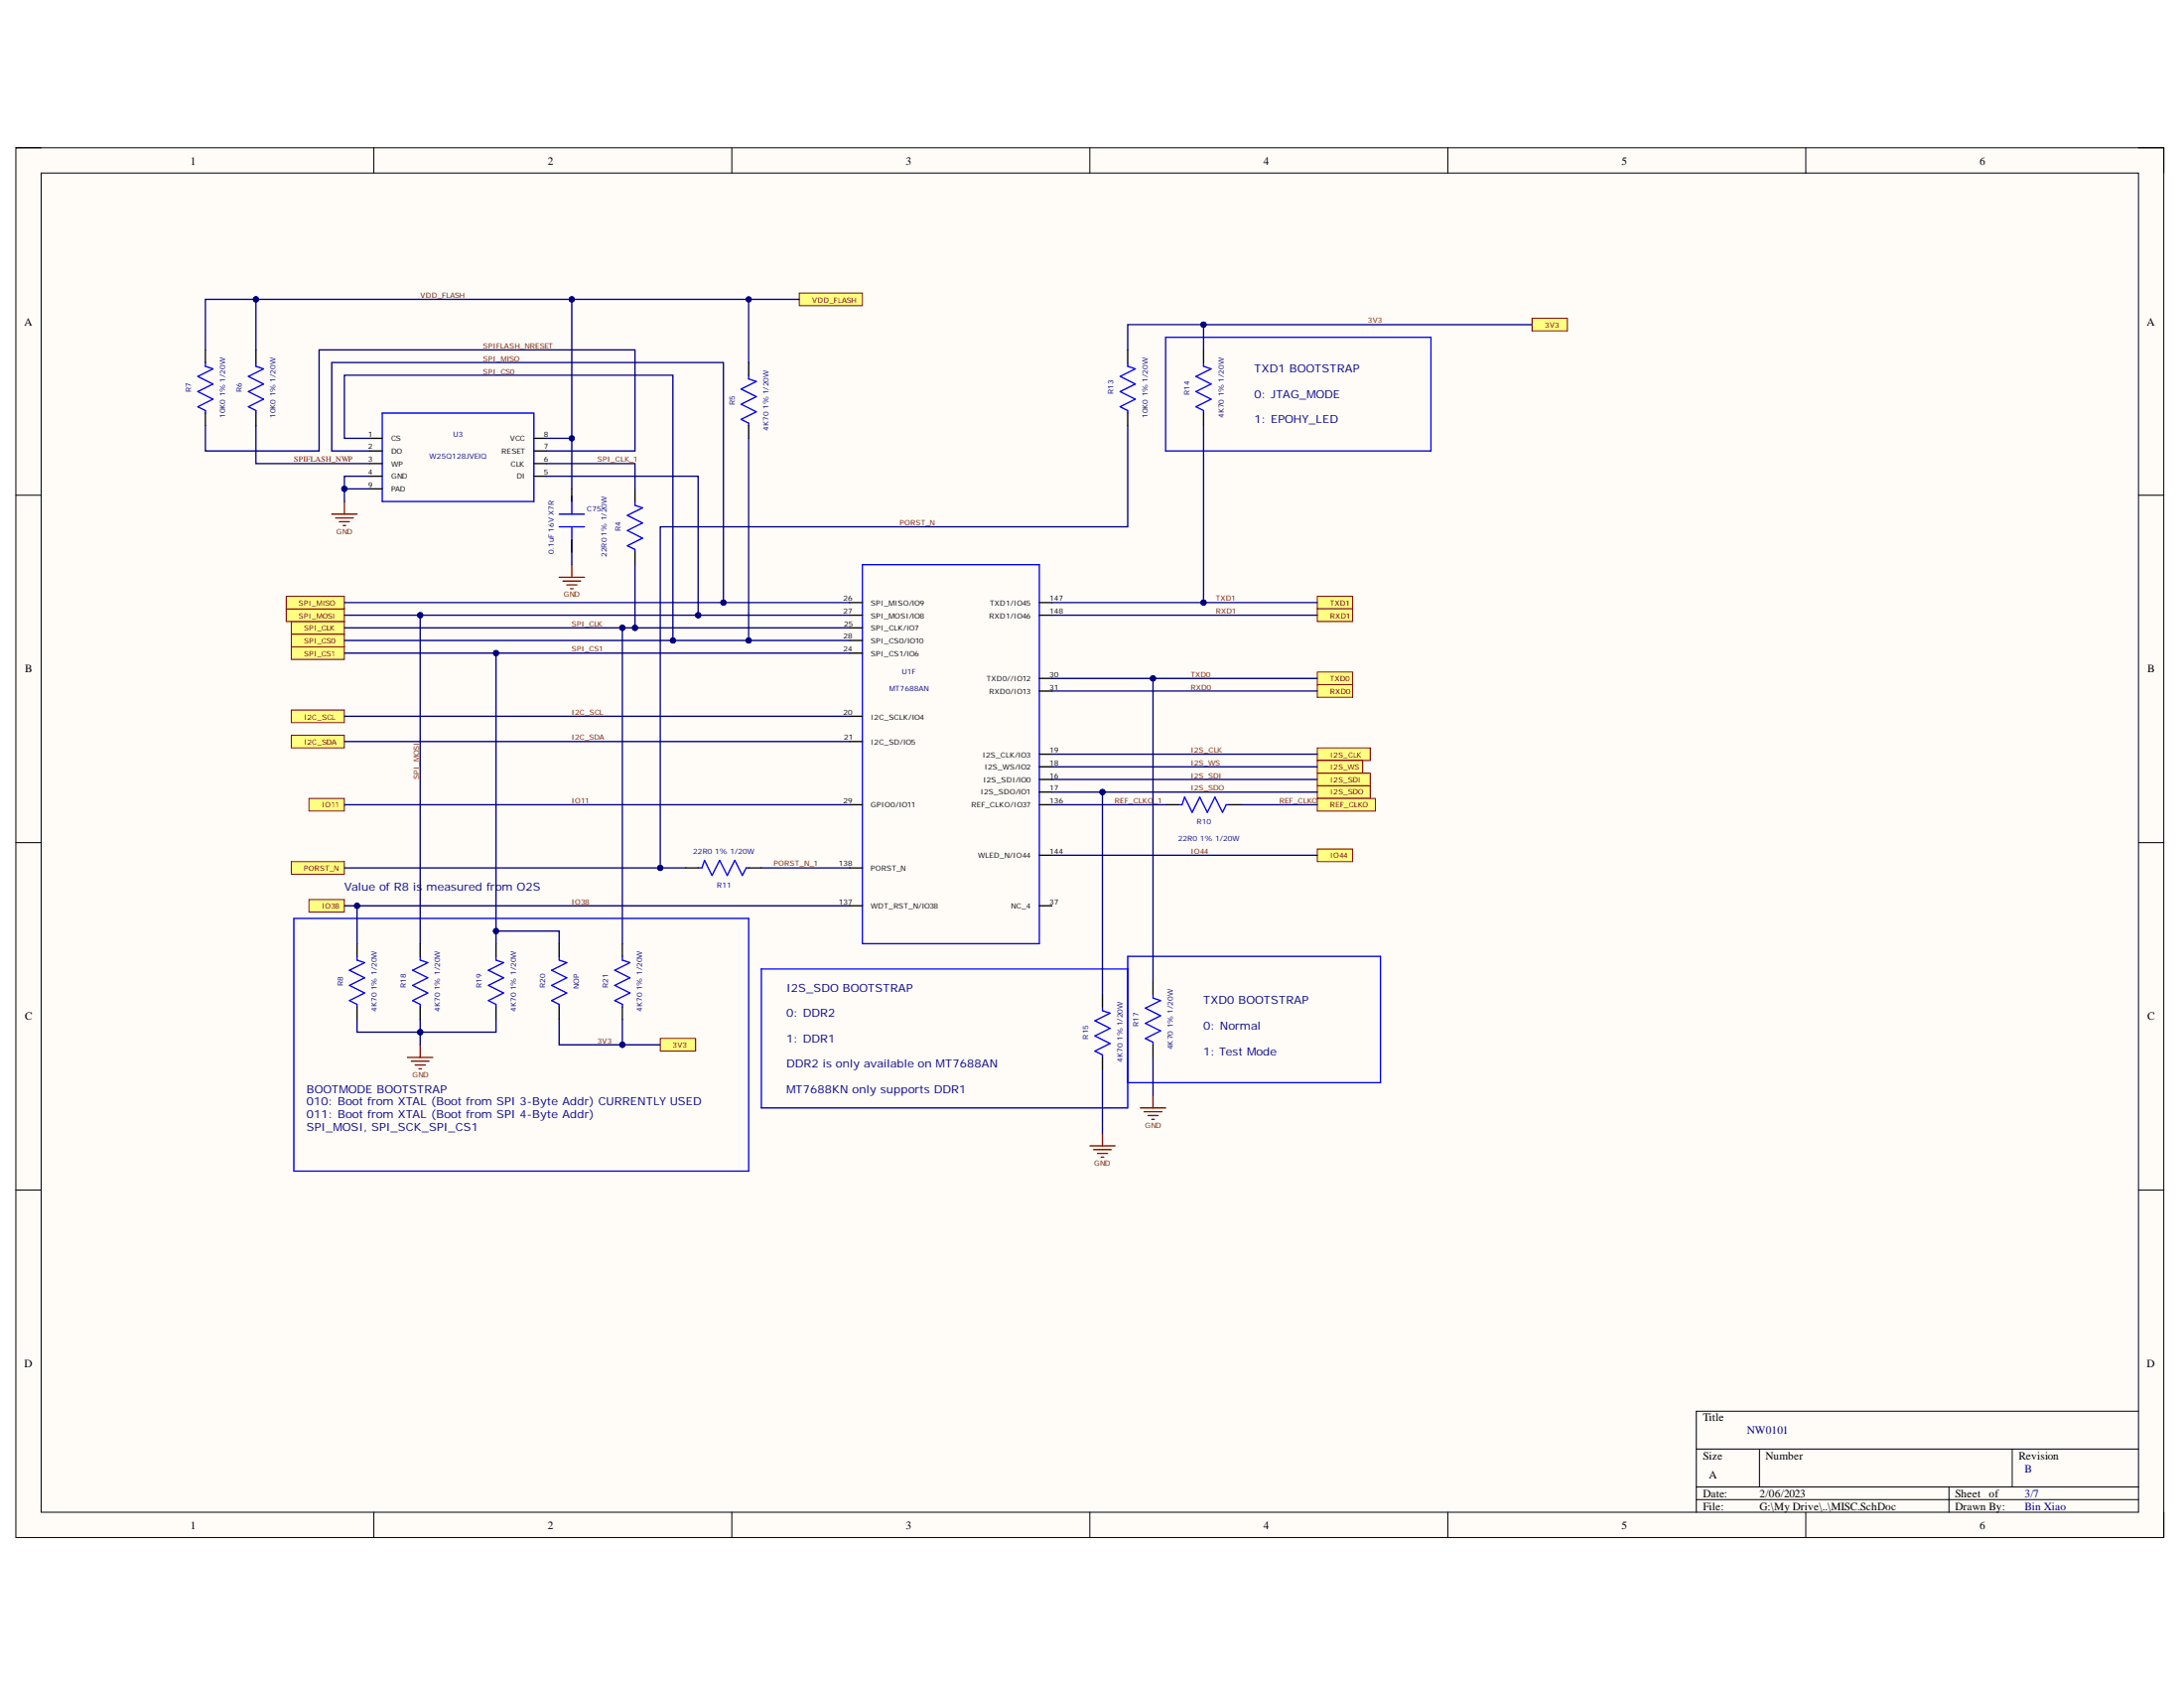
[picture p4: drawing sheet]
<svg xmlns="http://www.w3.org/2000/svg" width="279mm" height="216mm" viewBox="0 0 279 216" stroke-linecap="round" stroke-linejoin="round" font-family="sans-serif">
<path d="M2 18.9h274.8v177.8h-274.8z" fill-rule="evenodd" fill="#fffcf8"/>
<path d="M2 18.9h274.8v177.8h-274.8z" fill="none" stroke="#000" stroke-width=".13"/>
<path d="M5.3 22.1h268.3v171.3h-268.3z" fill-rule="evenodd" fill="#fffcf8"/>
<g fill="none" stroke="#000" stroke-width=".13">
<path d="M2 18.9h3.3M47.8 18.9v3.2M93.6 18.9v3.2M139.4 18.9v3.2M185.2 18.9v3.2M231 18.9v3.2M273.6 18.9h3.2v3.2M5.3 22.1h268.3v171.3h-268.3zM2 63.3h3.3M273.6 63.3h3.2M2 107.8h3.3M273.6 107.8h3.2"/>
<path d="M2 152.2h3.3M273.6 152.2h3.2M47.8 193.4v3.3M93.6 193.4v3.3M139.4 193.4v3.3M185.2 193.4v3.3M217 185.3h56.6M217 190.2h56.6M217 191.8h56.6M225.1 185.3v4.9M231 193.4v3.3M249.3 190.2v3.2"/>
<path d="M257.4 185.3v4.9M273.6 180.5h-56.6v12.9M276.8 193.4v3.3"/>
</g>
<g fill="none" stroke="#00f" stroke-width=".17">
<path d="M26.3 46.4v.5l.9 .3-1.9 .9 1.9 1-1.9 1 1.9 1-1.9 .9 1 .5v.3M32.7 46.4v.5l1 .3-1.9 .9 1.9 1-1.9 1 1.9 1-1.9 .9 .9 .5v.3M48.9 52.8h19.4v11.3h-19.4zM95.8 48v.5l1 .3-2 1 2 .9-2 1 2 1-2 .9 1 .5v.3M144.3 46.4v.5l.9 .3-1.9 .9 1.9 1-1.9 1 1.9 1-1.9 .9 1 .5v.3M149.1 43.1h34v14.6h-34zM154 46.4v.5l.9 .3-1.9 .9 1.9 1-1.9 1 1.9 1-1.9 .9 1 .5v.3M81.2 64.1v.5l1 .4-1.9 .9 1.9 1-1.9 1 1.9 .9-1.9 1 .9 .5v.3M110.3 72.2h22.7v48.5h-22.7zM37.6 117.5h58.2v32.3h-58.2zM89.3 111h.5l.3-1 1 2 1-2 .9 2 1-2 1 2 .5-1h.3M150.7 102.9h.5l.3-.9 1 1.9 1-1.9 1 1.9 .9-1.9 1 1.9 .5-1h.3"/>
<path d="M45.7 122.3v.5l.9 .3-1.9 1 1.9 1-1.9 .9 1.9 1-1.9 1 1 .5v.3M53.8 122.3v.5l.9 .3-1.9 1 1.9 1-1.9 .9 1.9 1-1.9 1 1 .5v.3M63.5 122.3v.5l.9 .3-1.9 1 1.9 1-1.9 .9 1.9 1-1.9 1 1 .5v.3M71.5 122.3v.5l1 .3-1.9 1 1.9 1-1.9 .9 1.9 1-1.9 1 .9 .5v.3M79.6 122.3v.5l1 .3-2 1 2 1-2 .9 2 1-2 1 1 .5v.3M141 128.8v.5l1 .3-1.9 1 1.9 .9-1.9 1 1.9 1-1.9 .9 .9 .5v.3M144.3 123.9h-46.9v17.8h46.9v-19.4h32.3v16.2h-32.3M147.5 127.2v.5l1 .3-2 .9 2 1-2 1 2 1-2 .9 1 .5v.3"/>
</g>
<g fill="none" stroke="#000" stroke-width=".17">
<path d="M26.3 44.8v1.6M26.3 52.8v1.6M32.7 44.8v1.6M32.7 52.8v1.6M47.3 56.1h1.6M47.3 57.7h1.6M47.3 59.3h1.6M68.3 56.1h1.6M68.3 57.7h1.6M68.3 59.3h1.6M95.8 46.4v1.6M95.8 54.4v1.7"/>
<path d="M144.3 44.8v1.6M144.3 52.8v1.6M154 44.8v1.6M154 52.8v1.6M47.3 60.9h1.6M47.3 62.5h1.6M68.3 60.9h1.6M81.2 62.5v1.6M81.2 70.6v1.6M108.7 77.1h1.6M108.7 78.7h1.6M133 77.1h1.6"/>
<path d="M133 78.7h1.6M108.7 91.6h1.6M108.7 94.8h1.6M108.7 83.5h1.6M108.7 80.3h1.6M108.7 81.9h1.6M133 99.7h1.6M133 98.1h1.6M133 96.5h1.6M133 86.8h1.6M133 88.4h1.6M87.7 111h1.6"/>
<path d="M95.8 111h1.6M108.7 102.9h1.6M108.7 115.9h1.6M108.7 111h1.6M133 101.3h1.6M133 102.9h1.6M133 115.9h1.6M133 109.4h1.6M149.1 102.9h1.6M157.2 102.9h1.6M45.7 120.7v1.6M45.7 128.8v1.6"/>
<path d="M53.8 120.7v1.6M53.8 128.8v1.6M63.5 120.7v1.6M63.5 128.8v1.6M71.5 120.7v1.6M71.5 128.8v1.6M79.6 120.7v1.6M79.6 128.8v1.6M141 127.2v1.6M141 135.2v1.7M147.5 125.6v1.6M147.5 133.6v1.6"/>
</g>
<path d="M168.5 76.3h4.5v1.6h-4.5z" fill-rule="evenodd" fill="#ffff80"/>
<path d="M168.5 76.3h4.5v1.6h-4.5z" fill="none" stroke="#800000" stroke-width=".13"/>
<path d="M168.5 77.9h4.5v1.6h-4.5z" fill-rule="evenodd" fill="#ffff80"/>
<path d="M168.5 77.9h4.5v1.6h-4.5z" fill="none" stroke="#800000" stroke-width=".13"/>
<path d="M168.5 86h4.5v1.6h-4.5z" fill-rule="evenodd" fill="#ffff80"/>
<path d="M168.5 86h4.5v1.6h-4.5z" fill="none" stroke="#800000" stroke-width=".13"/>
<path d="M168.5 87.6h4.5v1.6h-4.5z" fill-rule="evenodd" fill="#ffff80"/>
<path d="M168.5 87.6h4.5v1.6h-4.5z" fill="none" stroke="#800000" stroke-width=".13"/>
<path d="M37.3 90.8h6.8v1.6h-6.8z" fill-rule="evenodd" fill="#ffff80"/>
<path d="M37.3 90.8h6.8v1.6h-6.8z" fill="none" stroke="#800000" stroke-width=".13"/>
<path d="M37.3 94h6.8v1.7h-6.8z" fill-rule="evenodd" fill="#ffff80"/>
<path d="M37.3 94h6.8v1.7h-6.8z" fill="none" stroke="#800000" stroke-width=".13"/>
<path d="M39.5 102.1h4.6v1.6h-4.6z" fill-rule="evenodd" fill="#ffff80"/>
<path d="M39.5 102.1h4.6v1.6h-4.6z" fill="none" stroke="#800000" stroke-width=".13"/>
<path d="M168.5 95.7h6.8v1.6h-6.8z" fill-rule="evenodd" fill="#ffff80"/>
<path d="M168.5 95.7h6.8v1.6h-6.8z" fill="none" stroke="#800000" stroke-width=".13"/>
<path d="M168.5 97.3h5.8v1.6h-5.8z" fill-rule="evenodd" fill="#ffff80"/>
<path d="M168.5 97.3h5.8v1.6h-5.8z" fill="none" stroke="#800000" stroke-width=".13"/>
<path d="M168.5 98.9h6.8v1.6h-6.8z" fill-rule="evenodd" fill="#ffff80"/>
<path d="M168.5 98.9h6.8v1.6h-6.8z" fill="none" stroke="#800000" stroke-width=".13"/>
<path d="M168.5 100.5h6.8v1.6h-6.8z" fill-rule="evenodd" fill="#ffff80"/>
<path d="M168.5 100.5h6.8v1.6h-6.8z" fill="none" stroke="#800000" stroke-width=".13"/>
<path d="M168.5 108.6h4.5v1.6h-4.5z" fill-rule="evenodd" fill="#ffff80"/>
<path d="M168.5 108.6h4.5v1.6h-4.5z" fill="none" stroke="#800000" stroke-width=".13"/>
<path d="M39.5 115h4.6v1.7h-4.6z" fill-rule="evenodd" fill="#ffff80"/>
<path d="M39.5 115h4.6v1.7h-4.6z" fill="none" stroke="#800000" stroke-width=".13"/>
<path d="M37.3 82.7h6.8v1.6h-6.8z" fill-rule="evenodd" fill="#ffff80"/>
<path d="M37.3 82.7h6.8v1.6h-6.8z" fill="none" stroke="#800000" stroke-width=".13"/>
<path d="M37.3 81.1h6.8v1.6h-6.8z" fill-rule="evenodd" fill="#ffff80"/>
<path d="M37.3 81.1h6.8v1.6h-6.8z" fill="none" stroke="#800000" stroke-width=".13"/>
<path d="M37.3 79.5h6.8v1.6h-6.8z" fill-rule="evenodd" fill="#ffff80"/>
<path d="M37.3 79.5h6.8v1.6h-6.8z" fill="none" stroke="#800000" stroke-width=".13"/>
<path d="M36.6 77.9h7.5v1.6h-7.5z" fill-rule="evenodd" fill="#ffff80"/>
<path d="M36.6 77.9h7.5v1.6h-7.5z" fill="none" stroke="#800000" stroke-width=".13"/>
<path d="M36.6 76.3h7.5v1.6h-7.5z" fill-rule="evenodd" fill="#ffff80"/>
<path d="M36.6 76.3h7.5v1.6h-7.5z" fill="none" stroke="#800000" stroke-width=".13"/>
<path d="M42.4 65.8h3.3M42.9 66.2h2.3M43.4 66.7h1.3M43.9 67.2h.3M44.1 64.1v1.7" fill="none" stroke="#800000" stroke-width=".17"/>
<path d="M196 40.7h4.5v1.6h-4.5z" fill-rule="evenodd" fill="#ffff80"/>
<path d="M196 40.7h4.5v1.6h-4.5z" fill="none" stroke="#800000" stroke-width=".13"/>
<path d="M168.5 102.1h7.5v1.6h-7.5z" fill-rule="evenodd" fill="#ffff80"/>
<path d="M168.5 102.1h7.5v1.6h-7.5z" fill="none" stroke="#800000" stroke-width=".13"/>
<path d="M37.3 110.2h6.8v1.6h-6.8z" fill-rule="evenodd" fill="#ffff80"/>
<path d="M37.3 110.2h6.8v1.6h-6.8z" fill="none" stroke="#800000" stroke-width=".13"/>
<g fill="none" stroke="#800000" stroke-width=".17">
<path d="M52.1 135.2h3.3M52.6 135.7h2.3M53.1 136.2h1.3M53.6 136.7h.3M53.8 133.6v1.6M139.4 146.6h3.3M139.9 147h2.3M140.4 147.5h1.3M140.9 148h.3M141 144.9v1.7M145.9 141.7h3.2M146.4 142.2h2.2"/>
<path d="M146.9 142.7h1.2M147.3 143.2h.4M147.5 140.1v1.6"/>
</g>
<path d="M84.5 132.8h4.5v1.6h-4.5z" fill-rule="evenodd" fill="#ffff80"/>
<path d="M84.5 132.8h4.5v1.6h-4.5z" fill="none" stroke="#800000" stroke-width=".13"/>
<path d="M102.2 37.5h8.1v1.6h-8.1z" fill-rule="evenodd" fill="#ffff80"/>
<path d="M102.2 37.5h8.1v1.6h-8.1z" fill="none" stroke="#800000" stroke-width=".13"/>
<path d="M47.3 60.9h-3.2v1.6" fill="none" stroke="#000080" stroke-width=".17"/>
<circle cx="44.1" cy="62.5" r=".32" fill="#000080"/>
<circle cx="44.1" cy="62.5" r=".32" fill="none" stroke="#000080" stroke-width=".13"/>
<path d="M53.8 130.4v1.6M141 136.9v8M147.5 135.2v4.9" fill="none" stroke="#000080" stroke-width=".17"/>
<circle cx="53.8" cy="132" r=".32" fill="#000080"/>
<circle cx="53.8" cy="132" r=".32" fill="none" stroke="#000080" stroke-width=".13"/>
<path d="M63.5 130.4v1.6h-9.7" fill="none" stroke="#000080" stroke-width=".17"/>
<circle cx="53.8" cy="132" r=".32" fill="#000080"/>
<circle cx="53.8" cy="132" r=".32" fill="none" stroke="#000080" stroke-width=".13"/>
<path d="M45.7 130.4v1.6h8.1" fill="none" stroke="#000080" stroke-width=".17"/>
<circle cx="53.8" cy="132" r=".32" fill="#000080"/>
<circle cx="53.8" cy="132" r=".32" fill="none" stroke="#000080" stroke-width=".13"/>
<path d="M53.8 132v1.6" fill="none" stroke="#000080" stroke-width=".17"/>
<circle cx="53.8" cy="132" r=".32" fill="#000080"/>
<circle cx="53.8" cy="132" r=".32" fill="none" stroke="#000080" stroke-width=".13"/>
<path d="M44.1 62.5h3.2" fill="none" stroke="#000080" stroke-width=".17"/>
<circle cx="44.1" cy="62.5" r=".32" fill="#000080"/>
<circle cx="44.1" cy="62.5" r=".32" fill="none" stroke="#000080" stroke-width=".13"/>
<path d="M44.1 62.5v1.6" fill="none" stroke="#000080" stroke-width=".17"/>
<circle cx="44.1" cy="62.5" r=".32" fill="#000080"/>
<circle cx="44.1" cy="62.5" r=".32" fill="none" stroke="#000080" stroke-width=".13"/>
<path d="M134.6 77.1h19.4" fill="none" stroke="#000080" stroke-width=".17"/>
<circle cx="154" cy="77.1" r=".32" fill="#000080"/>
<circle cx="154" cy="77.1" r=".32" fill="none" stroke="#000080" stroke-width=".13"/>
<path d="M154 54.4v22.7" fill="none" stroke="#000080" stroke-width=".17"/>
<circle cx="154" cy="77.1" r=".32" fill="#000080"/>
<circle cx="154" cy="77.1" r=".32" fill="none" stroke="#000080" stroke-width=".13"/>
<path d="M154 77.1h14.5" fill="none" stroke="#000080" stroke-width=".17"/>
<circle cx="154" cy="77.1" r=".32" fill="#000080"/>
<circle cx="154" cy="77.1" r=".32" fill="none" stroke="#000080" stroke-width=".13"/>
<path d="M134.6 78.7h33.9M134.6 86.8h12.9" fill="none" stroke="#000080" stroke-width=".17"/>
<circle cx="147.5" cy="86.8" r=".32" fill="#000080"/>
<circle cx="147.5" cy="86.8" r=".32" fill="none" stroke="#000080" stroke-width=".13"/>
<path d="M147.5 86.8v38.8" fill="none" stroke="#000080" stroke-width=".17"/>
<circle cx="147.5" cy="86.8" r=".32" fill="#000080"/>
<circle cx="147.5" cy="86.8" r=".32" fill="none" stroke="#000080" stroke-width=".13"/>
<path d="M147.5 86.8h21" fill="none" stroke="#000080" stroke-width=".17"/>
<circle cx="147.5" cy="86.8" r=".32" fill="#000080"/>
<circle cx="147.5" cy="86.8" r=".32" fill="none" stroke="#000080" stroke-width=".13"/>
<path d="M44.1 94.8h64.6M134.6 88.4h33.9M134.6 96.5h33.9M134.6 98.1h33.9M134.6 99.7h33.9M44.1 102.9h64.6M134.6 101.3h6.4" fill="none" stroke="#000080" stroke-width=".17"/>
<circle cx="141" cy="101.3" r=".32" fill="#000080"/>
<circle cx="141" cy="101.3" r=".32" fill="none" stroke="#000080" stroke-width=".13"/>
<path d="M141 101.3v25.9" fill="none" stroke="#000080" stroke-width=".17"/>
<circle cx="141" cy="101.3" r=".32" fill="#000080"/>
<circle cx="141" cy="101.3" r=".32" fill="none" stroke="#000080" stroke-width=".13"/>
<path d="M141 101.3h27.5" fill="none" stroke="#000080" stroke-width=".17"/>
<circle cx="141" cy="101.3" r=".32" fill="#000080"/>
<circle cx="141" cy="101.3" r=".32" fill="none" stroke="#000080" stroke-width=".13"/>
<path d="M84.5 111h3.2M134.6 109.4h33.9M158.8 102.9h9.7" fill="none" stroke="#000080" stroke-width=".17"/>
<circle cx="84.5" cy="111" r=".32" fill="#000080"/>
<circle cx="84.5" cy="111" r=".32" fill="none" stroke="#000080" stroke-width=".13"/>
<path d="M144.3 54.4v13h-59.8v43.6" fill="none" stroke="#000080" stroke-width=".17"/>
<circle cx="84.5" cy="111" r=".32" fill="#000080"/>
<circle cx="84.5" cy="111" r=".32" fill="none" stroke="#000080" stroke-width=".13"/>
<path d="M44.1 111h40.4" fill="none" stroke="#000080" stroke-width=".17"/>
<circle cx="84.5" cy="111" r=".32" fill="#000080"/>
<circle cx="84.5" cy="111" r=".32" fill="none" stroke="#000080" stroke-width=".13"/>
<path d="M32.7 54.4v4.9h14.6M69.9 59.3h11.3v3.2M44.1 83.5h19.4" fill="none" stroke="#000080" stroke-width=".17"/>
<circle cx="63.5" cy="83.5" r=".32" fill="#000080"/>
<circle cx="63.5" cy="83.5" r=".32" fill="none" stroke="#000080" stroke-width=".13"/>
<path d="M63.5 119.1v1.6" fill="none" stroke="#000080" stroke-width=".17"/>
<circle cx="63.5" cy="119.1" r=".32" fill="#000080"/>
<circle cx="63.5" cy="119.1" r=".32" fill="none" stroke="#000080" stroke-width=".13"/>
<path d="M63.5 119.1h8v1.6" fill="none" stroke="#000080" stroke-width=".17"/>
<circle cx="63.5" cy="119.1" r=".32" fill="#000080"/>
<circle cx="63.5" cy="119.1" r=".32" fill="none" stroke="#000080" stroke-width=".13"/>
<path d="M63.5 83.5v35.6" fill="none" stroke="#000080" stroke-width=".17"/>
<circle cx="63.5" cy="119.1" r=".32" fill="#000080"/>
<circle cx="63.5" cy="119.1" r=".32" fill="none" stroke="#000080" stroke-width=".13"/>
<circle cx="63.5" cy="83.5" r=".32" fill="#000080"/>
<circle cx="63.5" cy="83.5" r=".32" fill="none" stroke="#000080" stroke-width=".13"/>
<path d="M63.5 83.5h45.2" fill="none" stroke="#000080" stroke-width=".17"/>
<circle cx="63.5" cy="83.5" r=".32" fill="#000080"/>
<circle cx="63.5" cy="83.5" r=".32" fill="none" stroke="#000080" stroke-width=".13"/>
<path d="M95.8 81.9h12.9" fill="none" stroke="#000080" stroke-width=".17"/>
<circle cx="95.8" cy="81.9" r=".32" fill="#000080"/>
<circle cx="95.8" cy="81.9" r=".32" fill="none" stroke="#000080" stroke-width=".13"/>
<path d="M47.3 56.1h-3.2v-8.1h42v33.9" fill="none" stroke="#000080" stroke-width=".17"/>
<circle cx="86.1" cy="81.9" r=".32" fill="#000080"/>
<circle cx="86.1" cy="81.9" r=".32" fill="none" stroke="#000080" stroke-width=".13"/>
<path d="M44.1 81.9h42" fill="none" stroke="#000080" stroke-width=".17"/>
<circle cx="86.1" cy="81.9" r=".32" fill="#000080"/>
<circle cx="86.1" cy="81.9" r=".32" fill="none" stroke="#000080" stroke-width=".13"/>
<path d="M95.8 56.1v25.8" fill="none" stroke="#000080" stroke-width=".17"/>
<circle cx="95.8" cy="81.9" r=".32" fill="#000080"/>
<circle cx="95.8" cy="81.9" r=".32" fill="none" stroke="#000080" stroke-width=".13"/>
<path d="M86.1 81.9h9.7" fill="none" stroke="#000080" stroke-width=".17"/>
<circle cx="95.8" cy="81.9" r=".32" fill="#000080"/>
<circle cx="95.8" cy="81.9" r=".32" fill="none" stroke="#000080" stroke-width=".13"/>
<circle cx="86.1" cy="81.9" r=".32" fill="#000080"/>
<circle cx="86.1" cy="81.9" r=".32" fill="none" stroke="#000080" stroke-width=".13"/>
<path d="M81.2 80.3h27.5" fill="none" stroke="#000080" stroke-width=".17"/>
<circle cx="81.2" cy="80.3" r=".32" fill="#000080"/>
<circle cx="81.2" cy="80.3" r=".32" fill="none" stroke="#000080" stroke-width=".13"/>
<path d="M81.2 72.2v8.1" fill="none" stroke="#000080" stroke-width=".17"/>
<circle cx="81.2" cy="80.3" r=".32" fill="#000080"/>
<circle cx="81.2" cy="80.3" r=".32" fill="none" stroke="#000080" stroke-width=".13"/>
<path d="M79.6 80.3h1.6" fill="none" stroke="#000080" stroke-width=".17"/>
<circle cx="81.2" cy="80.3" r=".32" fill="#000080"/>
<circle cx="81.2" cy="80.3" r=".32" fill="none" stroke="#000080" stroke-width=".13"/>
<circle cx="79.6" cy="80.3" r=".32" fill="#000080"/>
<circle cx="79.6" cy="80.3" r=".32" fill="none" stroke="#000080" stroke-width=".13"/>
<path d="M79.6 80.3v40.4" fill="none" stroke="#000080" stroke-width=".17"/>
<circle cx="79.6" cy="80.3" r=".32" fill="#000080"/>
<circle cx="79.6" cy="80.3" r=".32" fill="none" stroke="#000080" stroke-width=".13"/>
<path d="M44.1 80.3h35.5" fill="none" stroke="#000080" stroke-width=".17"/>
<circle cx="79.6" cy="80.3" r=".32" fill="#000080"/>
<circle cx="79.6" cy="80.3" r=".32" fill="none" stroke="#000080" stroke-width=".13"/>
<path d="M89.3 78.7h19.4" fill="none" stroke="#000080" stroke-width=".17"/>
<circle cx="89.3" cy="78.7" r=".32" fill="#000080"/>
<circle cx="89.3" cy="78.7" r=".32" fill="none" stroke="#000080" stroke-width=".13"/>
<path d="M69.9 60.9h19.4v17.8" fill="none" stroke="#000080" stroke-width=".17"/>
<circle cx="89.3" cy="78.7" r=".32" fill="#000080"/>
<circle cx="89.3" cy="78.7" r=".32" fill="none" stroke="#000080" stroke-width=".13"/>
<path d="M44.1 78.7h9.7" fill="none" stroke="#000080" stroke-width=".17"/>
<circle cx="53.8" cy="78.7" r=".32" fill="#000080"/>
<circle cx="53.8" cy="78.7" r=".32" fill="none" stroke="#000080" stroke-width=".13"/>
<path d="M53.8 78.7v42" fill="none" stroke="#000080" stroke-width=".17"/>
<circle cx="53.8" cy="78.7" r=".32" fill="#000080"/>
<circle cx="53.8" cy="78.7" r=".32" fill="none" stroke="#000080" stroke-width=".13"/>
<path d="M53.8 78.7h35.5" fill="none" stroke="#000080" stroke-width=".17"/>
<circle cx="53.8" cy="78.7" r=".32" fill="#000080"/>
<circle cx="53.8" cy="78.7" r=".32" fill="none" stroke="#000080" stroke-width=".13"/>
<circle cx="89.3" cy="78.7" r=".32" fill="#000080"/>
<circle cx="89.3" cy="78.7" r=".32" fill="none" stroke="#000080" stroke-width=".13"/>
<path d="M92.5 77.1h16.2" fill="none" stroke="#000080" stroke-width=".17"/>
<circle cx="92.5" cy="77.1" r=".32" fill="#000080"/>
<circle cx="92.5" cy="77.1" r=".32" fill="none" stroke="#000080" stroke-width=".13"/>
<path d="M47.3 57.7h-4.9v-11.3h50.1v30.7" fill="none" stroke="#000080" stroke-width=".17"/>
<circle cx="92.5" cy="77.1" r=".32" fill="#000080"/>
<circle cx="92.5" cy="77.1" r=".32" fill="none" stroke="#000080" stroke-width=".13"/>
<path d="M44.1 77.1h48.4" fill="none" stroke="#000080" stroke-width=".17"/>
<circle cx="92.5" cy="77.1" r=".32" fill="#000080"/>
<circle cx="92.5" cy="77.1" r=".32" fill="none" stroke="#000080" stroke-width=".13"/>
<path d="M26.3 54.4v3.3h14.5v-12.9h40.4v12.9h-11.3M154 41.5v3.3" fill="none" stroke="#000080" stroke-width=".17"/>
<circle cx="154" cy="41.5" r=".32" fill="#000080"/>
<circle cx="154" cy="41.5" r=".32" fill="none" stroke="#000080" stroke-width=".13"/>
<path d="M154 41.5h42" fill="none" stroke="#000080" stroke-width=".17"/>
<circle cx="154" cy="41.5" r=".32" fill="#000080"/>
<circle cx="154" cy="41.5" r=".32" fill="none" stroke="#000080" stroke-width=".13"/>
<path d="M79.6 130.4v3.2" fill="none" stroke="#000080" stroke-width=".17"/>
<circle cx="79.6" cy="133.6" r=".32" fill="#000080"/>
<circle cx="79.6" cy="133.6" r=".32" fill="none" stroke="#000080" stroke-width=".13"/>
<path d="M71.5 130.4v3.2h8.1" fill="none" stroke="#000080" stroke-width=".17"/>
<circle cx="79.6" cy="133.6" r=".32" fill="#000080"/>
<circle cx="79.6" cy="133.6" r=".32" fill="none" stroke="#000080" stroke-width=".13"/>
<path d="M79.6 133.6h4.9" fill="none" stroke="#000080" stroke-width=".17"/>
<circle cx="79.6" cy="133.6" r=".32" fill="#000080"/>
<circle cx="79.6" cy="133.6" r=".32" fill="none" stroke="#000080" stroke-width=".13"/>
<path d="M32.7 38.3h-6.4v6.5M97.4 111h11.3M134.6 102.9h14.5" fill="none" stroke="#000080" stroke-width=".17"/>
<circle cx="32.7" cy="38.3" r=".32" fill="#000080"/>
<circle cx="32.7" cy="38.3" r=".32" fill="none" stroke="#000080" stroke-width=".13"/>
<path d="M73.1 38.3v17.8h-3.2" fill="none" stroke="#000080" stroke-width=".17"/>
<circle cx="73.2" cy="56.1" r=".32" fill="#000080"/>
<circle cx="73.2" cy="56.1" r=".32" fill="none" stroke="#000080" stroke-width=".13"/>
<circle cx="73.2" cy="38.3" r=".32" fill="#000080"/>
<circle cx="73.2" cy="38.3" r=".32" fill="none" stroke="#000080" stroke-width=".13"/>
<path d="M32.7 38.3v6.5" fill="none" stroke="#000080" stroke-width=".17"/>
<circle cx="32.7" cy="38.3" r=".32" fill="#000080"/>
<circle cx="32.7" cy="38.3" r=".32" fill="none" stroke="#000080" stroke-width=".13"/>
<path d="M32.7 38.3h40.4" fill="none" stroke="#000080" stroke-width=".17"/>
<circle cx="32.7" cy="38.3" r=".32" fill="#000080"/>
<circle cx="32.7" cy="38.3" r=".32" fill="none" stroke="#000080" stroke-width=".13"/>
<circle cx="73.2" cy="38.3" r=".32" fill="#000080"/>
<circle cx="73.2" cy="38.3" r=".32" fill="none" stroke="#000080" stroke-width=".13"/>
<path d="M45.7 115.9h63" fill="none" stroke="#000080" stroke-width=".17"/>
<circle cx="45.7" cy="115.9" r=".32" fill="#000080"/>
<circle cx="45.7" cy="115.9" r=".32" fill="none" stroke="#000080" stroke-width=".13"/>
<path d="M45.7 115.9v4.8" fill="none" stroke="#000080" stroke-width=".17"/>
<circle cx="45.7" cy="115.9" r=".32" fill="#000080"/>
<circle cx="45.7" cy="115.9" r=".32" fill="none" stroke="#000080" stroke-width=".13"/>
<path d="M44.1 115.9h1.6" fill="none" stroke="#000080" stroke-width=".17"/>
<circle cx="45.7" cy="115.9" r=".32" fill="#000080"/>
<circle cx="45.7" cy="115.9" r=".32" fill="none" stroke="#000080" stroke-width=".13"/>
<path d="M95.8 38.3v8.1M44.1 91.6h64.6" fill="none" stroke="#000080" stroke-width=".17"/>
<circle cx="95.8" cy="38.3" r=".32" fill="#000080"/>
<circle cx="95.8" cy="38.3" r=".32" fill="none" stroke="#000080" stroke-width=".13"/>
<path d="M154 41.5h-9.7v3.3" fill="none" stroke="#000080" stroke-width=".17"/>
<circle cx="154" cy="41.5" r=".32" fill="#000080"/>
<circle cx="154" cy="41.5" r=".32" fill="none" stroke="#000080" stroke-width=".13"/>
<path d="M73.1 38.3h29.1" fill="none" stroke="#000080" stroke-width=".17"/>
<circle cx="73.2" cy="38.3" r=".32" fill="#000080"/>
<circle cx="73.2" cy="38.3" r=".32" fill="none" stroke="#000080" stroke-width=".13"/>
<circle cx="95.8" cy="38.3" r=".32" fill="#000080"/>
<circle cx="95.8" cy="38.3" r=".32" fill="none" stroke="#000080" stroke-width=".13"/>
<path d="M71.5 65.8h3.3M71.5 67.4h3.3M73.1 63.4v2.4M73.1 67.4v3.2" fill="none" stroke="#00f" stroke-width=".17"/>
<path d="M73.1 62.5v1.6M73.1 69v1.6" fill="none" stroke="#000" stroke-width=".17"/>
<path d="M71.5 73.8h3.3M72 74.3h2.3M72.5 74.8h1.3M73 75.3h.3M73.1 72.2v1.6" fill="none" stroke="#800000" stroke-width=".17"/>
<path d="M73.1 56.1v6.4M73.1 70.6v1.6" fill="none" stroke="#000080" stroke-width=".17"/>
<circle cx="73.2" cy="56.1" r=".32" fill="#000080"/>
<circle cx="73.2" cy="56.1" r=".32" fill="none" stroke="#000080" stroke-width=".13"/>
<g font-size="1.4">
<text x="24.3" y="21">1</text>
<text x="70.1" y="21">2</text>
<text x="115.9" y="21">3</text>
<text x="161.6" y="21">4</text>
<text x="207.5" y="21">5</text>
<text x="253.3" y="21">6</text>
<text x="3.1" y="41.7">A</text>
<text x="274.7" y="41.7">A</text>
<text x="3.2" y="86">B</text>
<text x="274.7" y="86">B</text>
<text x="3.2" y="130.5">C</text>
<text x="274.7" y="130.5">C</text>
<text x="3.1" y="174.9">D</text>
<text x="274.7" y="174.9">D</text>
<text x="217.8" y="181.8">Title</text>
<text x="217.8" y="186.7">Size</text>
<text x="217.8" y="191.5">Date:</text>
<text x="218.6" y="189">A</text>
<text x="225.1" y="191.5">2/06/2023</text>
<text x="225.9" y="186.7">Number</text>
<text x="250.1" y="191.5">Sheet</text>
<text x="254.5" y="191.5">of</text>
<text x="258.3" y="186.7">Revision</text>
<text x="24.3" y="195.6">1</text>
<text x="70.1" y="195.6">2</text>
<text x="115.9" y="195.6">3</text>
<text x="161.6" y="195.6">4</text>
<text x="207.5" y="195.6">5</text>
<text x="217.8" y="193.1">File:</text>
<text x="225.1" y="193.1">G:\My Drive\..\MISC.SchDoc</text>
<text x="250.1" y="193.1">Drawn By:</text>
<text x="253.3" y="195.6">6</text>
</g>
<g font-size="1.4" fill="#000080">
<text x="160.4" y="47.7">TXD1 BOOTSTRAP</text>
<text x="160.4" y="51">0: JTAG_MODE</text>
<text x="160.4" y="54.2">1: EPOHY_LED</text>
<text x="44" y="113.9">Value of R8 is measured from O2S</text>
<text x="100.6" y="130.1">0: DDR2</text>
<text x="100.6" y="126.8">I2S_SDO BOOTSTRAP</text>
<text x="153.9" y="128.5">TXD0 BOOTSTRAP</text>
<text x="153.9" y="131.7">0: Normal</text>
<text x="100.6" y="133.4">1: DDR1</text>
<text x="100.6" y="136.6">DDR2 is only available on MT7688AN</text>
<text x="153.9" y="135">1: Test Mode</text>
<text x="39.2" y="141.4">010: Boot from XTAL (Boot from SPI 3-Byte Addr) CURRENTLY USED</text>
<text x="39.2" y="139.8">BOOTMODE BOOTSTRAP</text>
<text x="39.2" y="143">011: Boot from XTAL (Boot from SPI 4-Byte Addr)</text>
<text x="100.6" y="139.8">MT7688KN only supports DDR1</text>
<text x="39.2" y="144.7">SPI_MOSI, SPI_SCK_SPI_CS1</text>
<text x="223.5" y="183.4">NW0101</text>
<text x="259" y="188.3">B</text>
<text x="259" y="191.5">3/7</text>
<text x="259" y="193.1">Bin Xiao</text>
</g>
<text font-size="1" fill="#800000" x="37.6" y="59.1">SPIFLASH_NWP</text>
<g font-size=".9" fill="#800000">
<text x="53.8" y="38.1">VDD_FLASH</text>
<text x="103.9" y="38.7">VDD_FLASH</text>
<text x="175" y="41.3">3V3</text>
<text x="197.6" y="41.9">3V3</text>
<text x="61.8" y="47.8">SPI_CS0</text>
<text x="61.8" y="46.2">SPI_MISO</text>
<text x="61.8" y="44.5">SPIFLASH_NRESET</text>
<text x="76.4" y="59.1">SPI_CLK_1</text>
<text x="43" y="68.3">GND</text>
<text x="115.1" y="67.2">PORST_N</text>
<text x="38.2" y="77.5">SPI_MISO</text>
<text x="72.1" y="76.4">GND</text>
<text x="155.5" y="76.9">TXD1</text>
<text x="170.2" y="77.5">TXD1</text>
<text x="38.2" y="79.1">SPI_MOSI</text>
<text x="38.9" y="83.9">SPI_CS1</text>
<text x="38.9" y="82.3">SPI_CS0</text>
<text x="38.9" y="80.7">SPI_CLK</text>
<text x="73.1" y="83.3">SPI_CS1</text>
<text x="73.1" y="80.1">SPI_CLK</text>
<text x="155.5" y="78.5">RXD1</text>
<text x="170.2" y="79.1">RXD1</text>
<text x="152.3" y="86.6">TXD0</text>
<text x="152.3" y="88.2">RXD0</text>
<text x="170.2" y="87.1">TXD0</text>
<text x="170.2" y="88.7">RXD0</text>
<text x="38.9" y="92">I2C_SCL</text>
<text x="38.9" y="95.2">I2C_SDA</text>
<text x="73.1" y="94.6">I2C_SDA</text>
<text x="73.1" y="91.4">I2C_SCL</text>
<text x="53.6" y="99.7" transform="rotate(-90 53.6 99.7)">SPI_MOSI</text>
<text x="152.3" y="96.3">I2S_CLK</text>
<text x="152.3" y="97.9">I2S_WS</text>
<text x="152.3" y="99.5">I2S_SDI</text>
<text x="152.3" y="101.2">I2S_SDO</text>
<text x="170.2" y="96.8">I2S_CLK</text>
<text x="170.2" y="98.4">I2S_WS</text>
<text x="170.2" y="100.1">I2S_SDI</text>
<text x="170.2" y="101.7">I2S_SDO</text>
<text x="41.2" y="103.3">IO11</text>
<text x="73.1" y="102.8">IO11</text>
<text x="142.6" y="102.8">REF_CLKO</text>
<text x="147.6" y="102.8">_1</text>
<text x="163.7" y="102.8">REF_CLKO</text>
<text x="170.2" y="103.3">REF_CLKO</text>
<text x="38.9" y="111.4">PORST_N</text>
<text x="99" y="110.8">PORST_N_1</text>
<text x="152.3" y="109.2">IO44</text>
<text x="170.2" y="109.8">IO44</text>
<text x="41.2" y="116.2">IO38</text>
<text x="73.1" y="115.7">IO38</text>
<text x="52.8" y="137.8">GND</text>
<text x="76.4" y="133.4">3V3</text>
<text x="86.1" y="134">3V3</text>
<text x="140" y="149.2">GND</text>
<text x="146.5" y="144.3">GND</text>
</g>
<g font-size=".9" fill="#000080">
<text x="24.4" y="50.2" transform="rotate(-90 24.4 50.2)">R7</text>
<text x="28.8" y="53.5" transform="rotate(-90 28.8 53.5)">10K0</text>
<text x="28.8" y="50.7" transform="rotate(-90 28.8 50.7)">1% 1/20W</text>
<text x="30.9" y="50.2" transform="rotate(-90 30.9 50.2)">R6</text>
<text x="35.3" y="53.5" transform="rotate(-90 35.3 53.5)">10K0</text>
<text x="35.3" y="50.7" transform="rotate(-90 35.3 50.7)">1% 1/20W</text>
<text x="94" y="51.8" transform="rotate(-90 94 51.8)">R5</text>
<text x="98.3" y="52.3" transform="rotate(-90 98.3 52.3)">1% 1/20W</text>
<text x="142.4" y="50.4" transform="rotate(-90 142.4 50.4)">R13</text>
<text x="146.8" y="53.5" transform="rotate(-90 146.8 53.5)">10K0</text>
<text x="146.8" y="50.7" transform="rotate(-90 146.8 50.7)">1% 1/20W</text>
<text x="152.2" y="50.5" transform="rotate(-90 152.2 50.5)">R14</text>
<text x="156.6" y="53.5" transform="rotate(-90 156.6 53.5)">4K70</text>
<text x="156.6" y="50.7" transform="rotate(-90 156.6 50.7)">1% 1/20W</text>
<text x="54.9" y="58.6">W25Q128JVEIQ</text>
<text x="58" y="55.9">U3</text>
<text x="98.3" y="55.1" transform="rotate(-90 98.3 55.1)">4K70</text>
<text x="75.1" y="65.4">C75</text>
<text x="70.8" y="70.9" transform="rotate(-90 70.8 70.9)">0.1uF 16V X7R</text>
<text x="77.6" y="71.2" transform="rotate(-90 77.6 71.2)">22R0</text>
<text x="77.6" y="68.5" transform="rotate(-90 77.6 68.5)">1% 1/20W</text>
<text x="79.4" y="67.9" transform="rotate(-90 79.4 67.9)">R4</text>
<text x="113.8" y="88.4">MT7688AN</text>
<text x="115.4" y="86.3">U1F</text>
<text x="150.7" y="107.6">22R0 1% 1/20W</text>
<text x="153.1" y="105.5">R10</text>
<text x="88.7" y="109.2">22R0 1% 1/20W</text>
<text x="91.7" y="113.6">R11</text>
<text x="43.9" y="126.2" transform="rotate(-90 43.9 126.2)">R8</text>
<text x="48.2" y="129.4" transform="rotate(-90 48.2 129.4)">4K70</text>
<text x="48.2" y="126.7" transform="rotate(-90 48.2 126.7)">1% 1/20W</text>
<text x="51.9" y="126.4" transform="rotate(-90 51.9 126.4)">R18</text>
<text x="56.3" y="129.4" transform="rotate(-90 56.3 129.4)">4K70</text>
<text x="56.3" y="126.7" transform="rotate(-90 56.3 126.7)">1% 1/20W</text>
<text x="61.6" y="126.4" transform="rotate(-90 61.6 126.4)">R19</text>
<text x="66" y="129.4" transform="rotate(-90 66 129.4)">4K70</text>
<text x="66" y="126.7" transform="rotate(-90 66 126.7)">1% 1/20W</text>
<text x="69.7" y="126.4" transform="rotate(-90 69.7 126.4)">R20</text>
<text x="74.1" y="126.5" transform="rotate(-90 74.1 126.5)">NOP</text>
<text x="77.8" y="126.4" transform="rotate(-90 77.8 126.4)">R21</text>
<text x="82.2" y="129.4" transform="rotate(-90 82.2 129.4)">4K70</text>
<text x="82.2" y="126.7" transform="rotate(-90 82.2 126.7)">1% 1/20W</text>
<text x="145.7" y="131.3" transform="rotate(-90 145.7 131.3)">R17</text>
<text x="150.1" y="131.5" transform="rotate(-90 150.1 131.5)">1% 1/20W</text>
<text x="139.2" y="132.9" transform="rotate(-90 139.2 132.9)">R15</text>
<text x="143.6" y="135.9" transform="rotate(-90 143.6 135.9)">4K70</text>
<text x="143.6" y="133.1" transform="rotate(-90 143.6 133.1)">1% 1/20W</text>
<text x="150.1" y="134.3" transform="rotate(-90 150.1 134.3)">4K70</text>
</g>
<g font-size=".9">
<text x="47.1" y="55.9">1</text>
<text x="47.1" y="57.5">2</text>
<text x="47.1" y="59.1">3</text>
<text x="50" y="56.4">CS</text>
<text x="50" y="58">DO</text>
<text x="50" y="59.7">WP</text>
<text x="64.2" y="58">RESET</text>
<text x="65.3" y="56.4">VCC</text>
<text x="65.3" y="59.7">CLK</text>
<text x="69.6" y="59.1">6</text>
<text x="69.6" y="57.5">7</text>
<text x="69.6" y="55.9">8</text>
<text x="47.1" y="60.8">4</text>
<text x="47.1" y="62.4">9</text>
<text x="50" y="61.3">GND</text>
<text x="50" y="62.9">PAD</text>
<text x="66.1" y="61.3">DI</text>
<text x="69.6" y="60.8">5</text>
<text x="107.9" y="76.9">26</text>
<text x="111.4" y="77.5">SPI_MISO/IO9</text>
<text x="126.6" y="77.5">TXD1/IO45</text>
<text x="134.2" y="76.9">147</text>
<text x="107.9" y="83.3">24</text>
<text x="107.9" y="78.5">27</text>
<text x="107.9" y="81.7">28</text>
<text x="108" y="80.1">25</text>
<text x="111.4" y="83.9">SPI_CS1/IO6</text>
<text x="111.4" y="80.7">SPI_CLK/IO7</text>
<text x="111.4" y="79.1">SPI_MOSI/IO8</text>
<text x="111.4" y="82.3">SPI_CS0/IO10</text>
<text x="126.6" y="79.1">RXD1/IO46</text>
<text x="134.2" y="78.5">148</text>
<text x="126.2" y="87.1">TXD0//IO12</text>
<text x="126.6" y="88.7">RXD0/IO13</text>
<text x="134.2" y="86.6">30</text>
<text x="134.2" y="88.2">31</text>
<text x="107.9" y="91.4">20</text>
<text x="108" y="94.6">21</text>
<text x="111.4" y="92">I2C_SCLK/IO4</text>
<text x="111.4" y="95.2">I2C_SD/IO5</text>
<text x="125.5" y="101.7">I2S_SDO/IO1</text>
<text x="125.7" y="96.8">I2S_CLK/IO3</text>
<text x="125.8" y="100.1">I2S_SDI/IO0</text>
<text x="126" y="98.4">I2S_WS/IO2</text>
<text x="134.2" y="99.5">16</text>
<text x="134.2" y="101.2">17</text>
<text x="134.2" y="97.9">18</text>
<text x="134.2" y="96.3">19</text>
<text x="107.9" y="102.8">29</text>
<text x="111.4" y="103.3">GPIO0/IO11</text>
<text x="124.3" y="103.3">REF_CLKO/IO37</text>
<text x="134.2" y="102.8">136</text>
<text x="107.3" y="110.8">138</text>
<text x="111.4" y="111.4">PORST_N</text>
<text x="125.1" y="109.8">WLED_N/IO44</text>
<text x="134.2" y="109.2">144</text>
<text x="107.3" y="115.7">137</text>
<text x="111.4" y="116.2">WDT_RST_N/IO38</text>
<text x="129.3" y="116.2">NC_4</text>
<text x="134.2" y="115.7">37</text>
</g>
</svg>
